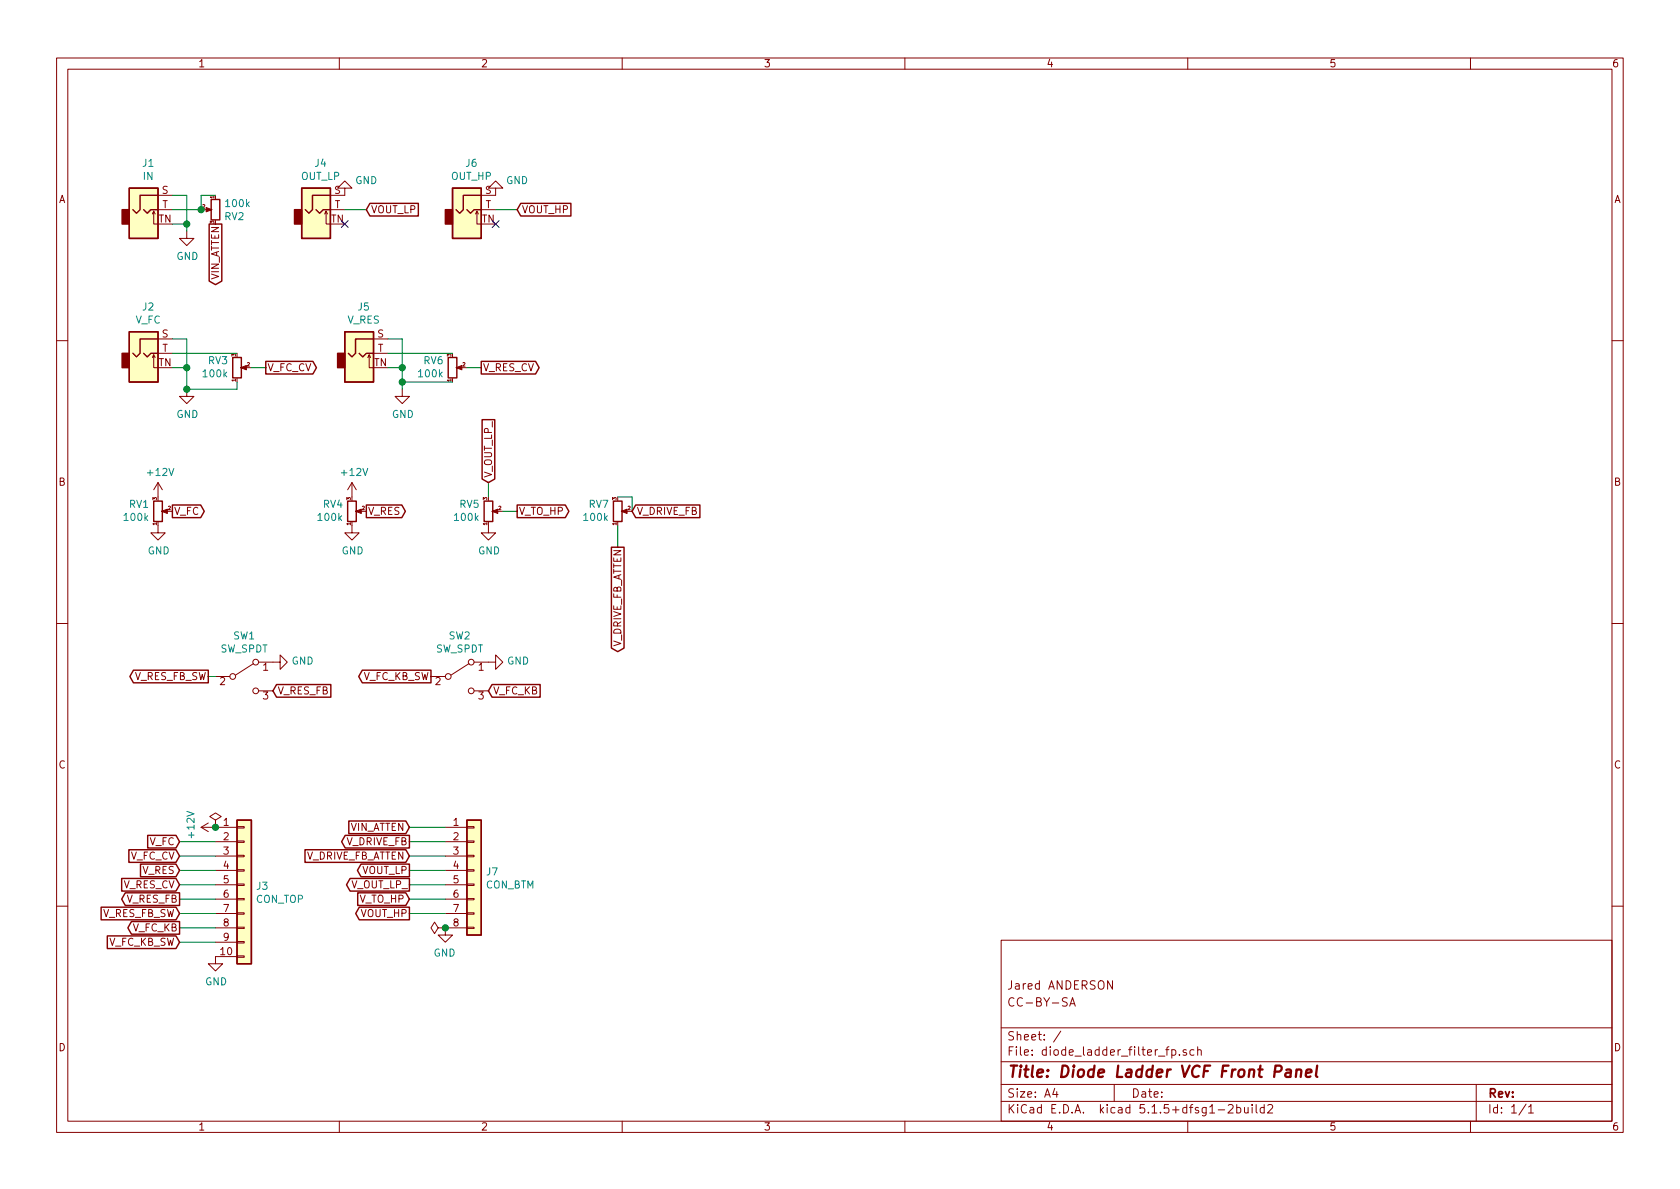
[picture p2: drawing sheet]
<svg xmlns="http://www.w3.org/2000/svg" width="297mm" height="210mm" viewBox="0 0 297 210" stroke-linecap="round" stroke-linejoin="round" font-family="sans-serif">
<g fill="none" stroke="#840000" stroke-width=".18">
<path d="M10 10.3h277v189.9h-277zM12 12.2h273v186.1h-273zM60 10.3v1.9M110 10.3v1.9M160 10.3v1.9M210 10.3v1.9M260 10.3v1.9M26.9 37.8l.3-.5v2.3h.7M27.2 37.3l.2 .5M27.9 34.5h2.6M27.9 37.1h2.6M57.4 37.8l.3-.5v2.3h.7"/>
<path d="M57.7 37.3l.2 .5M58.4 37.1h2.6M61 33.3h1.2l-1.2-1.3-1.3 1.3h1.3v1.2h-2.6M84.1 37.8l.2-.5v2.3h.8M84.3 37.3l.3 .5M85.1 37.1h2.5M87.6 33.3h1.3l-1.3-1.3-1.2 1.3h1.2v1.2h-2.5M27.9 59.9h2.6M33 40.9v1.3h1.3l-1.3 1.2-1.3-1.2h1.3M66 59.9h2.6M10 60.2h2M26.9 63.2l.3-.5v2.3h.7"/>
<path d="M27.2 62.7l.2 .5M27.9 62.5h2.6M33 68.8v1.3h1.3l-1.3 1.3-1.3-1.3h1.3M65 63.2l.3-.5v2.3h.7M65.3 62.7l.2 .5M66 62.5h2.6M71.1 68.8v1.3h1.3l-1.3 1.3-1.3-1.3h1.3M285 60.2h2M27.9 93v1.2h1.3l-1.3 1.3-1.2-1.3h1.2M27.9 85.3l-.7 1.3M27.9 85.3v2.6M27.9 85.3l.8 1.3"/>
<path d="M62.2 93v1.2h1.3l-1.3 1.3-1.2-1.3h1.2M62.2 85.3l-.7 1.3M62.2 85.3v2.6M62.2 85.3l.8 1.3M86.4 93v1.2h1.2l-1.2 1.3-1.3-1.3h1.3M10 110.3h2M38.1 119.6h2.5M44.8 117.3l-3.1 2.1M45.7 117.1h3.8v-1.3l1.3 1.3-1.3 1.3v-1.3M76.2 119.6h2.5M82.9 117.3l-3.1 2.1M83.8 117.1h3.8v-1.3l1.3 1.3-1.3 1.3v-1.3"/>
<path d="M285 110.3h2M45.7 122.2h2.6M83.8 122.2h2.6M35.6 146.3h6.3M35.6 146.3l1.2 .8M36.8 145.5l-1.2 .8M38.1 145l1-.6-1-.6-1 .6 1 .6v1.3M38.1 146.3h.1M38.1 148.8h3.8M38.1 151.4h3.8M38.1 153.9h3.8M38.1 156.5h3.8"/>
<path d="M38.1 159h3.8M41.9 158.9h1.3v.2h-1.3zM41.9 153.8h1.3v.2h-1.3zM41.9 151.3h1.3v.2h-1.3zM41.9 148.7h1.3v.3h-1.3zM41.9 146.2h1.3v.2h-1.3zM41.9 156.3h1.3v.3h-1.3zM78.7 146.3h3.8M78.7 148.8h3.8M78.7 151.4h3.8M78.7 153.9h3.8M78.7 156.5h3.8"/>
<path d="M78.7 159h3.8M82.5 158.9h1.3v.2h-1.3zM82.5 156.3h1.3v.3h-1.3zM82.5 151.3h1.3v.2h-1.3zM82.5 148.7h1.3v.3h-1.3zM82.5 146.2h1.3v.2h-1.3zM82.5 153.8h1.3v.2h-1.3zM10 160.2h2M38.1 161.5h3.8M38.1 164.1h3.8M38.1 166.6h3.8M41.9 161.4h1.3v.3h-1.3z"/>
<path d="M41.9 164h1.3v.2h-1.3zM41.9 166.5h1.3v.2h-1.3zM41.9 169h1.3v.3h-1.3zM41.9 169.2h-3.8v1.2h1.3l-1.3 1.3-1.3-1.3h1.3M77.5 164.1l-.7 1-.6-1 .6-1 .7 1h1.2M78.7 164.1h.1M78.7 164.1v1.2h-1.2l1.2 1.3 1.3-1.3h-1.3M78.7 161.5h3.8M78.7 164.1h3.8M82.5 161.4h1.3v.3h-1.3zM82.5 164h1.3v.2h-1.3zM177 166.3h108v32h-108z"/>
<path d="M188.7 176.5l-.6-.1-.3 .3 .1 .3 .7 .3 .1 .2-.1 .3a.62 .62 0 0 1-.8 0M189.1 177.9l.5-1.5 .5 1.5M189.3 177.5h.7M196.7 173.4v1.5l-.9-1.5v1.5M285 160.2h2M60 198.3v1.9M110 198.3v1.9M160 198.3v1.9M177 194.8h108M177 191.8h108M177 187.8h108M177 181.8h108"/>
<path d="M186.5 192.5l-.4 1h1M186.8 193v1M187.6 182.3l-1.3 2M197 191.8v3M207.2 185.7l.4-.1 .3 .3-.1 .6-.2 .1-.4-.1M207.2 185.6v1.5M208.5 186.5v.1M209.8 185.7a.37 .37 0 0 0-.6 .1v.2l.6 .2v.1l-.2 .3-.4-.1M210 198.3v1.9M211.1 185.7l-.4-.1-.3 .3 .1 .6 .2 .1 .4-.1M211.8 185.7a.37 .37 0 0 1 .6 .1v.8M211.8 185.1v1.5"/>
<path d="M215.4 196.3h1.1M217.2 195.5l.2-.2h.4l.2 .5-.9 1h.9M218.7 195.9l.4-.1 .3 .3-.1 .6h-.6M218.7 195.3v1.5M220 195.8l.1 .9 .3 .1 .3-.1M220.7 195.8v1M221.4 195.3v.2M221.4 195.8v1M222.1 195.3v1.3l.2 .2M223.5 195.9l-.4-.1-.3 .3 .1 .6 .2 .1 .4-.1M223.5 195.3v1.5M224.2 195.5l.2-.2h.3l.3 .5-.9 1h.9"/>
<path d="M260 198.3v1.9M261 191.8v6.5M269.8 195.2l-1.2 2M270.3 195.8l.4-.5v1.5M270.3 196.8h.8"/>
<circle cx="41.1" cy="119.6" r=".51"/>
<circle cx="45.2" cy="117.1" r=".51"/>
<circle cx="79.2" cy="119.6" r=".51"/>
<circle cx="83.3" cy="117.1" r=".51"/>
<circle cx="45.2" cy="122.2" r=".51"/>
<circle cx="83.3" cy="122.2" r=".51"/>
</g>
<path d="M227.4 189.2h.8l-.1 1.2M228.2 189.6l-.6 .1a.4 .4 0 0 0-.4 .3 .4 .4 0 0 0 .3 .4l.7-.1M229.2 189.3a.52 .52 0 0 1 .9 .1l-.1 1M229.3 189.1l-.2 1.3M230.9 189.8l1-.2-.1-.4h-.7l-.2 1 .2 .2 .6-.1M232.9 188.4l-.2 1.8 .2 .2" fill="none" stroke="#840000" stroke-width=".41"/>
<g fill="none" stroke="#840000" stroke-width=".25">
<path d="M22.9 33.3h5v8.9h-5zM25.4 37.1l.6 .6 .7-.6h1.2M27.9 34.5h-3.1v2.6l-.7 .6-.6-.6M37 39.6h2.2v10.1l-1.1 .6-1.1-.6zM37.3 35.3h1.6v3.6h-1.6zM53.3 33.3h5.1v8.9h-5.1zM55.9 37.1l.6 .6 .6-.6h1.3M58.4 34.5h-3.2v2.6l-.6 .6-.6-.6M65.4 36h8.6v2.2h-8.6l-.6-1.1zM80 33.3h5.1v8.9h-5.1zM82.5 37.1l.7 .6 .6-.6h1.3M85.1 34.5h-3.2v2.6l-.6 .6-.7-.6"/>
<path d="M92.1 36h8.8v2.2h-8.8l-.7-1.1zM22.9 58.7h5v8.9h-5zM27.9 59.9h-3.1v2.6l-.7 .6-.6-.6M61 58.7h5v8.9h-5zM66 59.9h-3.1v2.6l-.7 .6-.6-.6M25.4 62.5l.6 .6 .7-.6h1.2M41.1 63.2h1.6v3.6h-1.6zM47 63.9h8.3l.7 1.1-.7 1.1h-8.3zM63.5 62.5l.6 .6 .7-.6h1.2M79.2 63.2h1.6v3.6h-1.6zM85.1 63.9h9.6l.6 1.1-.6 1.1h-9.6zM85.2 74.2h2.3v10.5l-1.1 .6-1.2-.6z"/>
<path d="M27.2 88.6h1.5v3.6h-1.5zM30.5 89.3h5l.6 1.1-.6 1.1h-5zM61.5 88.6h1.5v3.6h-1.5zM64.8 89.3h6.2l.7 1.1-.7 1.1h-6.2zM85.6 88.6h1.5v3.6h-1.5zM91.4 89.3h8.5l.7 1.1-.7 1.1h-8.5zM108.1 96.8h2.2v17.8l-1.1 .6-1.1-.6zM108.5 88.6h1.5v3.6h-1.5zM112.4 89.3h11.3v2.2h-11.3l-.6-1.1zM23.6 118.5h13.2v2.2h-13.2l-.6-1.1zM64.1 118.5h12.1v2.2h-12.1l-.7-1.1zM48.9 121.1h9.6v2.2h-9.6l-.6-1.1z"/>
<path d="M87 121.1h8.5v2.2h-8.5l-.6-1.1zM21.5 155.3h9.6l.6 1.2-.6 1.1h-9.6zM22.1 157.9h9.6v2.2h-9.6l-.6-1.1zM22.8 150.3h8.3l.6 1.1-.6 1.1h-8.3zM24.8 152.8h6.3l.6 1.1-.6 1.1h-6.3zM26.1 147.7h5l.6 1.1-.6 1.2h-5zM41.9 145h2.5v25.4h-2.5zM53.9 150.3h17.9l.6 1.1-.6 1.1h-17.9zM61 147.7h11.4v2.3h-11.4l-.6-1.2zM61.7 145.2h10.1l.6 1.1-.6 1.1h-10.1zM61.9 155.3h10.5v2.3h-10.5l-.6-1.1zM63.2 157.9h8.6l.6 1.1-.6 1.1h-8.6z"/>
<path d="M63.8 152.8h8.6v2.2h-8.6l-.6-1.1zM82.5 145h2.6v20.3h-2.6zM17.9 160.4h13.2l.6 1.1-.6 1.2h-13.2zM19 165.5h12.1l.6 1.1-.6 1.1h-12.1zM23.2 163h8.5v2.2h-8.5l-.6-1.1zM63.5 160.4h8.9v2.3h-8.9l-.6-1.2z"/>
</g>
<g fill="#840000" stroke="#840000" stroke-width=".18">
<path d="M109.9 90.4l1-.4v.8l-1-.4h.2z"/>
<path d="M28.6 90.4l1-.4v.8l-1-.4h.2z"/>
<path d="M62.9 90.4l1-.4v.8l-1-.4h.2z"/>
<path d="M42.5 65l1.1-.4v.8l-1.1-.4h.3z"/>
<path d="M80.6 65l1.1-.4v.8l-1.1-.4h.3z"/>
<path d="M36.4 36.7l1.1 .4h-.3h.3l-1.1 .4z"/>
<path d="M87 90.4l1-.4v.8l-1-.4h.2z"/>
</g>
<g fill="#ffffc2" stroke="#ffffc2" stroke-width=".18">
<path d="M53.3 33.3h5.1v8.9h-5.1z"/>
<path d="M80 33.3h5.1v8.9h-5.1z"/>
<path d="M41.9 145h2.5v25.4h-2.5z"/>
<path d="M82.5 145h2.6v20.3h-2.6z"/>
<path d="M22.9 58.7h5v8.9h-5z"/>
<path d="M61 58.7h5v8.9h-5z"/>
<path d="M22.9 33.3h5v8.9h-5z"/>
</g>
<g fill="#840000" stroke="#840000" stroke-width=".25">
<path d="M52.1 37.1h1.2v2.5h-1.2z"/>
<path d="M78.7 37.1h1.3v2.5h-1.3z"/>
<path d="M21.6 62.5h1.3v2.5h-1.3z"/>
<path d="M59.7 62.5h1.3v2.5h-1.3z"/>
<path d="M21.6 37.1h1.3v2.5h-1.3z"/>
</g>
<g fill="none" stroke="#008400" stroke-width=".18">
<path d="M30.5 34.5h2.5v6.4M30.5 39.6h2.5M38.1 34.5h-2.5v2.6h-5.1M61 37.1h3.8M87.6 37.1h3.8M30.5 59.9h2.5v8.9h8.9v-1.2M68.6 59.9h2.5v8.9M30.5 65h2.5M30.5 62.5h11.4M44.4 65h2.6M68.6 65h2.5M68.6 62.5h11.4"/>
<path d="M71.1 67.6h8.9M82.5 65h2.6M86.4 85.3v2.6M88.9 90.4h2.5M109.2 93v3.8M109.2 87.9h2.6v2.5M36.8 119.6h1.3M31.7 156.5h6.4M31.7 159h6.4M31.7 153.9h6.4M31.7 151.4h6.4M31.7 148.8h6.4"/>
<path d="M72.4 146.3h6.3M72.4 156.5h6.3M72.4 159h6.3M72.4 153.9h6.3M72.4 151.4h6.3M72.4 148.8h6.3M31.7 164.1h6.4M31.7 161.5h6.4M31.7 166.6h6.4M72.4 161.5h6.3"/>
</g>
<g fill="#008400" stroke="#008400" stroke-width=".25">
<circle cx="71.1" cy="67.6" r=".51"/>
<circle cx="33" cy="68.8" r=".51"/>
<circle cx="38.1" cy="146.3" r=".51"/>
<circle cx="35.6" cy="37.1" r=".51"/>
<circle cx="71.1" cy="65" r=".51"/>
<circle cx="33" cy="65" r=".51"/>
<circle cx="78.7" cy="164.1" r=".51"/>
<circle cx="33" cy="39.6" r=".51"/>
</g>
<path d="M60.4 39l1.2 1.2M61.6 39l-1.2 1.2M87 39l1.2 1.2M88.2 39l-1.2 1.2" fill="none" stroke="#000084" stroke-width=".18"/>
<text font-size="2.8" fill="#840000" x="178" y="190.5">Title: Diode Ladder VCF Front Panel</text>
<g font-size="2.1" fill="#840000">
<text x="178" y="178">CC-BY-SA</text>
<text x="178" y="175">Jared ANDERSON</text>
<text x="178" y="184">Sheet: /</text>
<text x="178" y="186.7">File: diode_ladder_filter_fp.sch</text>
<text x="178" y="196.9">KiCad E.D.A. kicad 5.1.5+dfsg1-2build2</text>
<text x="178" y="194.1">Size: A4</text>
<text x="200" y="194.1">Date:</text>
<text x="263" y="194.1">Rev:</text>
<text x="263" y="196.9">Id: 1/1</text>
</g>
<g font-size="1.8" fill="#840000">
<text x="35" y="11.9">1</text>
<text x="85" y="11.9">2</text>
<text x="135" y="11.9">3</text>
<text x="185" y="11.9">4</text>
<text x="235" y="11.9">5</text>
<text x="285" y="11.9">6</text>
<text x="10.4" y="35.9">A</text>
<text x="28.6" y="34.3">S</text>
<text x="59.1" y="34.3">S</text>
<text x="85.8" y="34.3">S</text>
<text x="285.4" y="35.9">A</text>
<text x="28" y="39.4">TN</text>
<text x="28.7" y="36.8">T</text>
<text x="58.5" y="39.4">TN</text>
<text x="59.2" y="36.8">T</text>
<text x="65.6" y="37.7">VOUT_LP</text>
<text x="85.2" y="39.4">TN</text>
<text x="85.8" y="36.8">T</text>
<text x="92.2" y="37.7">VOUT_HP</text>
<text x="38.7" y="49.7" transform="rotate(-90 38.7 49.7)">VIN_ATTEN</text>
<text x="28.6" y="59.7">S</text>
<text x="66.7" y="59.7">S</text>
<text x="28" y="64.8">TN</text>
<text x="28.7" y="62.2">T</text>
<text x="47.2" y="65.7">V_FC_CV</text>
<text x="66.1" y="64.8">TN</text>
<text x="66.8" y="62.2">T</text>
<text x="85.3" y="65.7">V_RES_CV</text>
<text x="10.4" y="85.9">B</text>
<text x="87" y="84.6" transform="rotate(-90 87 84.6)">V_OUT_LP_</text>
<text x="285.4" y="85.9">B</text>
<text x="30.7" y="91.1">V_FC</text>
<text x="65" y="91.1">V_RES</text>
<text x="91.7" y="91.1">V_TO_HP</text>
<text x="112.5" y="91.1">V_DRIVE_FB</text>
<text x="46.5" y="118.6">1</text>
<text x="84.6" y="118.6">1</text>
<text x="109.9" y="114.8" transform="rotate(-90 109.9 114.8)">V_DRIVE_FB_ATTEN</text>
<text x="23.6" y="120.3">V_RES_FB_SW</text>
<text x="38.9" y="121.2">2</text>
<text x="46.5" y="123.7">3</text>
<text x="49" y="122.8">V_RES_FB</text>
<text x="64.1" y="120.3">V_FC_KB_SW</text>
<text x="77" y="121.2">2</text>
<text x="84.6" y="123.7">3</text>
<text x="87.1" y="122.8">V_FC_KB</text>
<text x="10.4" y="135.9">C</text>
<text x="285.4" y="135.9">C</text>
<text x="26.4" y="149.5">V_FC</text>
<text x="39.5" y="146">1</text>
<text x="39.5" y="148.6">2</text>
<text x="61.2" y="149.5">V_DRIVE_FB</text>
<text x="61.8" y="146.9">VIN_ATTEN</text>
<text x="80.2" y="146">1</text>
<text x="80.2" y="148.6">2</text>
<text x="23" y="152">V_FC_CV</text>
<text x="25.2" y="154.6">V_RES</text>
<text x="39.5" y="151.1">3</text>
<text x="39.5" y="153.7">4</text>
<text x="53.8" y="152">V_DRIVE_FB_ATTEN</text>
<text x="64" y="154.6">VOUT_LP</text>
<text x="80.2" y="151.1">3</text>
<text x="80.2" y="153.7">4</text>
<text x="21.7" y="157.1">V_RES_CV</text>
<text x="22.4" y="159.6">V_RES_FB</text>
<text x="39.5" y="156.2">5</text>
<text x="39.5" y="158.7">6</text>
<text x="39.5" y="161.3">7</text>
<text x="62" y="157.1">V_OUT_LP_</text>
<text x="63.6" y="159.6">V_TO_HP</text>
<text x="80.2" y="156.2">5</text>
<text x="80.2" y="158.7">6</text>
<text x="80.2" y="161.3">7</text>
<text x="18" y="162.2">V_RES_FB_SW</text>
<text x="19.1" y="167.3">V_FC_KB_SW</text>
<text x="23.4" y="164.7">V_FC_KB</text>
<text x="39.5" y="163.8">8</text>
<text x="39.5" y="166.4">9</text>
<text x="63.8" y="162.2">VOUT_HP</text>
<text x="80.2" y="163.8">8</text>
<text x="39" y="168.9">10</text>
<text x="10.4" y="185.9">D</text>
<text x="285.4" y="185.9">D</text>
<text x="35" y="199.9">1</text>
<text x="85" y="199.9">2</text>
<text x="135" y="199.9">3</text>
<text x="185" y="199.9">4</text>
<text x="235" y="199.9">5</text>
<text x="285" y="199.9">6</text>
</g>
<g font-size="1.8" fill="#008484">
<text x="25.2" y="29.5">J1</text>
<text x="55.7" y="29.5">J4</text>
<text x="82.4" y="29.5">J6</text>
<text x="25.3" y="31.8">IN</text>
<text x="53.2" y="31.8">OUT_LP</text>
<text x="62.8" y="32.6">GND</text>
<text x="79.8" y="31.8">OUT_HP</text>
<text x="89.5" y="32.6">GND</text>
<text x="39.8" y="38.9">RV2</text>
<text x="40" y="36.6">100k</text>
<text x="31.2" y="46">GND</text>
<text x="24" y="57.2">V_FC</text>
<text x="25.2" y="54.9">J2</text>
<text x="61.4" y="57.2">V_RES</text>
<text x="63.3" y="54.9">J5</text>
<text x="36.9" y="64.4">RV3</text>
<text x="75" y="64.4">RV6</text>
<text x="36" y="66.7">100k</text>
<text x="74.1" y="66.7">100k</text>
<text x="31.2" y="73.9">GND</text>
<text x="69.3" y="73.9">GND</text>
<text x="22.9" y="89.8">RV1</text>
<text x="26.2" y="84.2">+12V</text>
<text x="57.2" y="89.8">RV4</text>
<text x="60.5" y="84.2">+12V</text>
<text x="81.3" y="89.8">RV5</text>
<text x="104.2" y="89.8">RV7</text>
<text x="22.1" y="92.1">100k</text>
<text x="56.4" y="92.1">100k</text>
<text x="80.5" y="92.1">100k</text>
<text x="103.4" y="92.1">100k</text>
<text x="26.1" y="98">GND</text>
<text x="60.4" y="98">GND</text>
<text x="84.5" y="98">GND</text>
<text x="41.3" y="113.1">SW1</text>
<text x="79.4" y="113.1">SW2</text>
<text x="38.9" y="115.4">SW_SPDT</text>
<text x="51.6" y="117.5">GND</text>
<text x="77" y="115.4">SW_SPDT</text>
<text x="89.7" y="117.5">GND</text>
<text x="34.4" y="148" transform="rotate(-90 34.4 148)">+12V</text>
<text x="86.1" y="154.8">J7</text>
<text x="45.2" y="159.7">CON_TOP</text>
<text x="45.4" y="157.3">J3</text>
<text x="85.9" y="157.1">CON_BTM</text>
<text x="76.7" y="169.2">GND</text>
<text x="36.3" y="174.2">GND</text>
</g>
<g font-size=".9" fill="#840000">
<text x="37.9" y="35.1" transform="rotate(-90 37.9 35.1)">1</text>
<text x="35.8" y="36.8">2</text>
<text x="37.9" y="39.5" transform="rotate(-90 37.9 39.5)">3</text>
<text x="41.7" y="63" transform="rotate(-90 41.7 63)">3</text>
<text x="43.7" y="64.8">2</text>
<text x="79.8" y="63" transform="rotate(-90 79.8 63)">3</text>
<text x="81.8" y="64.8">2</text>
<text x="41.7" y="67.5" transform="rotate(-90 41.7 67.5)">1</text>
<text x="79.8" y="67.5" transform="rotate(-90 79.8 67.5)">1</text>
<text x="27.7" y="88.4" transform="rotate(-90 27.7 88.4)">3</text>
<text x="62" y="88.4" transform="rotate(-90 62 88.4)">3</text>
<text x="86.1" y="88.4" transform="rotate(-90 86.1 88.4)">3</text>
<text x="109" y="88.4" transform="rotate(-90 109 88.4)">3</text>
<text x="27.7" y="92.9" transform="rotate(-90 27.7 92.9)">1</text>
<text x="29.7" y="90.2">2</text>
<text x="62" y="92.9" transform="rotate(-90 62 92.9)">1</text>
<text x="64" y="90.2">2</text>
<text x="86.1" y="92.9" transform="rotate(-90 86.1 92.9)">1</text>
<text x="88.2" y="90.2">2</text>
<text x="109" y="92.9" transform="rotate(-90 109 92.9)">1</text>
<text x="111" y="90.2">2</text>
</g>
</svg>
